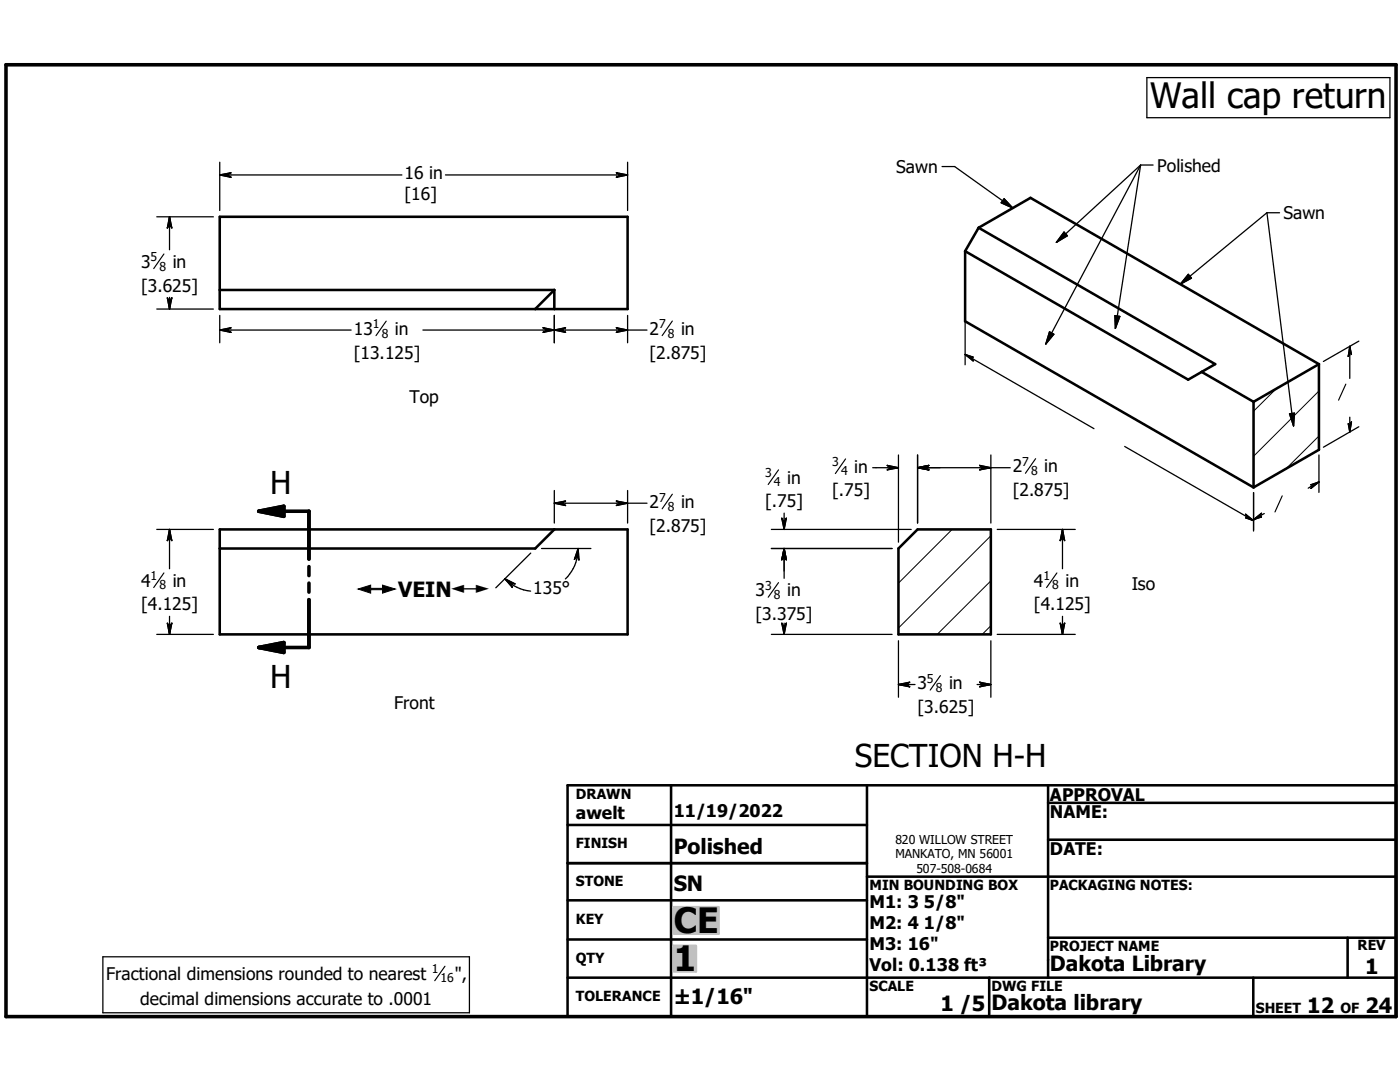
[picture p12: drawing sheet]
<svg xmlns="http://www.w3.org/2000/svg" width="279mm" height="216mm" viewBox="0 0 279 216" stroke-linecap="round" stroke-linejoin="round" font-family="sans-serif">
<g fill="none" stroke="#000" stroke-width=".51">
<path d="M43.9 43.3h81.4v18.4h-81.4zM43.9 57.9h66.7M110.6 57.9v3.8M110.6 57.9l-3.8 3.8M192.6 50.1v14l57.6 33.2M195.3 45.4l47.2 27.3-5.4 3.1-44.5-25.7M195.3 45.4l10.4-5.9 57.5 33.2M195.3 45.4l-2.7 4.7M239.8 74.2l10.4 6M263.2 72.7v17l-13 7.6M263.2 72.7l-13 7.5M250.2 80.2v17.1"/>
<path d="M43.9 105.6h81.4v21h-81.4zM110.6 105.6l-3.8 3.8h-62.9M179.3 109.4l3.8-3.8h14.6v21h-18.4zM113.3 156.7h165.3v46.2h-165.3zM133.9 156.7v46.2M173 156.7v46.2M209.2 156.7v38.4M113.3 179.6h59.7M113.3 164.6h59.7M113.3 172.2h59.7M173 174.9h105.6M209.2 160.2h69.4"/>
<path d="M209.2 167.6h69.4M113.3 187.5h59.7M113.3 195.1h165.3M197.4 195.1v7.8M209.2 187.1h69.4M250.1 195.1v7.8M268.9 187.1v8"/>
</g>
<path d="M254.7 77.6l-4.5 4.5M263.2 78l-13 13M263.2 87l-6.5 6.5M190 105.6l-10.7 10.8M197.7 115.9l-10.7 10.7M197.7 106.9l-18.4 18.4M197.7 124.9l-1.7 1.7" fill="none" stroke="#000" stroke-width=".2"/>
<path d="M1.2 12.9h277.4v190h-277.4zM51.6 102h10.1v9.6M51.6 102l5-1v2zM61.7 113.1v1.8M61.7 116.4v1.8M61.7 119.7v9.5h-10.1M51.6 129.2l5-1v2z" fill="none" stroke="#000" stroke-width=".71"/>
<g fill="#c0c0c0" stroke="#c0c0c0" stroke-width=".51">
<path d="M134.4 188.7h4.5v5.1z"/>
<path d="M134.4 188.7l4.5 5.1h-4.5z"/>
<path d="M134.4 181h9v5.3z"/>
<path d="M134.4 181l9 5.3h-9z"/>
</g>
<path d="M51.6 102l5-1v2zM51.6 129.2l5-1v2z" fill="#000" stroke="#000" stroke-width=".71"/>
<g fill="none" stroke="#000" stroke-width=".23">
<path d="M32.7 50.7l-2 2.9M77.1 64.1l-2.1 2.9M134.2 64.1l-2.1 2.9M268.6 76.6l-1.5 3.2M134.2 98.6l-2.1 2.9M155.4 93.8l-2.1 2.9M168.7 91.6l-2 2.9M206.7 91.5l-2.1 2.9M255.9 98.9l-1.5 3.3M32.7 114.3l-2 2.9M155.4 116.3l-2.1 2.9M210.9 114.3l-2 2.9"/>
<path d="M187.7 134.8l-2.1 2.9M88.8 192.8l-2 2.9"/>
</g>
<g fill="none" stroke="#000" stroke-width=".25">
<path d="M228.9 15.5h48.5v8h-48.5zM43.9 32.4v9.6M43.9 34.9h36.3M43.9 34.9l2.2-.4-.8 .4M43.9 34.9l2.2 .5-.8-.5M45.3 34.9h.1M88.9 34.9h36.4M123.8 34.9h.1M123.8 34.9l-.8 .5 2.3-.5M123.8 34.9l-.8-.4 2.3 .4M125.3 32.4v9.6M188 33.2h2.5l11.6 8.3"/>
<path d="M200.4 39.7l1.7 1.8-2.3-1zM227.6 32.9l-18.9 35.7M227.6 32.9l-5 32.6M227.6 32.9l-16.8 15.5M227.6 32.9h2.5M31.3 43.3h11.3M33.8 44.7h.1M33.8 43.3v6.5M33.8 59.3v2.4M33.8 43.3l.5 2.2-.5-.8M33.8 43.3l-.4 2.2 .4-.8M192.6 58.1v14.7"/>
<path d="M212.3 46.3l.7 .7-2.2 1.4zM237.1 54.7l.7 .8-2.3 1.2zM252.8 42.4l-17.3 14.3M252.8 42.4l5.4 42.6M252.8 42.4h2.6M31.3 61.7h11.3M33.8 60.2h.1M33.8 60.2l-.4-.8 .4 2.3M33.8 60.2l.5-.8-.5 2.3M43.9 65.9h26.2M43.9 65.9l2.2-.5-.8 .5M43.9 65.9l2.2 .4-.8-.4"/>
<path d="M43.9 62.9v5.5M45.3 65.9h.1M84.4 65.9h44.7M109.2 65.9h.1M109.2 65.9l-.8 .4 4.5-.9-.8 .5M109.2 65.9l-.8-.5 4.5 .9-.8-.4M110.6 62.9v5.5M112.1 65.9h.1M123 65.4l2.3 .5-2.3 .4 .8-.4zM123.8 65.9h.1M125.3 62.9v5.5M192.6 70.7l25.7 14.8"/>
<path d="M192.6 70.7l1.6 .6h-.5M192.6 70.7l1.6 1.3-.5-.7M193.7 71.3h.1M209.4 66.2l.9 .5-1.6 1.9zM222.5 63l1 .1-.9 2.4zM269.4 70.3h.1M269.4 69.1v6.4M269.4 69.1l.3 1.6-.3-.4M269.4 69.1l-.3 2 .3-.8M271.2 68.1l-7.1 4M110.6 97.9v6.5M123 100l2.3 .4-2.3 .5 .8-.5z"/>
<path d="M125.3 97.9v6.5M174.2 93.3h5.1M177.9 93.3h.1M177.9 93.3l-.8-.4 2.2 .4M177.9 93.3l-.8 .5 2.2-.5M179.3 90.8v17.4M183.1 93.3h18.5M183.1 93.3l2.3-.4-.8 .4M183.1 93.3l2.3 .5-.8-.5M183.1 90.8v13.6M184.6 93.3h.1M195.5 92.9l2.2 .4-2.2 .5 .8-.5z"/>
<path d="M196.3 93.3h.1M197.7 90.8v13.6M224.5 89.1l25.7 14.8M250.2 98.3v7.7M257.3 82.6l1-.2-.1 2.6zM262.2 96.8h.1M263.2 96.2l-2.1 1.2M263.2 96.2l-1.6 1.3 .6-.7M263.2 96.2l-1.6 .5 .6 .1M263.2 90.8v7.5M269.4 85h.1M269.4 83.2v3"/>
<path d="M269.4 85l-.3-.5 .3 1.7M269.4 85l.3-.8-.3 2M271.2 85.2l-7.1 4M31.3 105.6h11.3M33.8 107.1h.1M33.8 105.6v7.9M33.8 105.6l.5 2.3-.5-.8M33.8 105.6l-.4 2.3 .4-.8M100.8 115.5a8.4 8.4 0 0 0 5.1 2.5M100.8 115.5l2 1-.9-.1M100.8 115.5l1.5 1.7-.4-.8M101.9 116.4h.1"/>
<path d="M105.9 110.4l-7 6.9M108.1 109.4h9.8M110.6 100.4h18.5M110.6 100.4l2.3-.4-.8 .4M110.6 100.4l2.3 .5-.8-.5M112.1 100.4h.1M115.2 110.9h.1M115.4 109.4a8.1 8.1 0 0 1-1.7 5.2l-.9 .9M115.4 109.4l.1 2.3-.3-.8M115.4 109.4l-.8 2.2 .6-.7M123.8 100.4h.1M153.9 109.4h24.1"/>
<path d="M153.9 105.6h27.9M156.5 110.9h.1M156.5 104.2h.1M156.5 102.4v3.2M156.5 109.4v6M156.5 109.4l.4 2.3-.4-.8M156.5 109.4l-.5 2.3 .5-.8M156.5 104.2l-.5-.8 .5 2.2M156.5 104.2l.4-.8-.4 2.2M199 105.6h15.6M212 107.1h.1M212 105.6v7.9"/>
<path d="M212 105.6l.5 2.3-.5-.8M212 105.6l-.4 2.3 .4-.8M249.1 103.3h.1M249.1 103.3h-.5l1.6 .6M249.1 103.3l-.5-.7 1.6 1.3M251.2 103.1h.1M251.2 103.1l.6-.7-1.6 1.3M251.2 103.1l.6 .1-1.6 .5M252.3 102.5l-2.1 1.2M31.3 126.6h11.3M33.8 125.1h.1M33.8 123v3.6"/>
<path d="M33.8 125.1l-.4-.7 .4 2.2M33.8 125.1l.5-.7-.5 2.2M153.9 126.6h24.1M156.5 125.1h.1M156.5 124.4v2.2M156.5 125.1l-.5-.7 .5 2.2M156.5 125.1l.4-.7-.4 2.2M179.3 136.6h3.3M179.3 136.6l2.2-.5-.7 .5M179.3 136.6l2.2 .4-.7-.4M179.3 127.9v11.2M180.8 136.6h.1"/>
<path d="M195 136.6h2.7M196.3 136.6h.1M196.3 136.6l-.8 .4 2.2-.4M196.3 136.6l-.8-.5 2.2 .5M197.7 127.9v11.2M199 126.6h15.6M212 125.1h.1M212 123v3.6M212 125.1l-.4-.7 .4 2.2M212 125.1l.5-.7-.5 2.2M20.5 190.9h73.2v11.2h-73.2z"/>
</g>
<g fill="#000" stroke="#000" stroke-width=".25">
<path d="M43.9 34.9l2.2-.4-.8 .4zM43.9 34.9h1.4l.8 .5zM45.3 34.9l.8 .5zM123 35.4l.8-.5h1.5zM123 34.5l2.3 .4h-1.5zM123 34.5l.8 .4zM33.8 43.3l.5 2.2-.5-.8zM33.8 43.3v1.4l-.4 .8zM33.8 44.7l-.4 .8zM200.4 39.7l1.7 1.8-2.3-1zM212.3 46.3l.7 .7-2.2 1.4zM237.1 54.7l.7 .8-2.3 1.2z"/>
<path d="M33.4 59.4l.4 .8v1.5zM34.3 59.4l-.5 2.3v-1.5zM34.3 59.4l-.5 .8zM43.9 65.9l2.2-.5-.8 .5zM43.9 65.9h1.4l.8 .4zM45.3 65.9l.8 .4zM108.4 66.3l.8-.4h1.4zM108.4 65.4l2.2 .5h-1.4zM108.4 65.4l.8 .5zM110.6 65.9l2.3-.5-.8 .5zM110.6 65.9h1.5l.8 .4zM112.1 65.9l.8 .4z"/>
<path d="M123 66.3l.8-.4h1.5zM123 65.4l2.3 .5h-1.5zM123 65.4l.8 .5zM192.6 70.7l1.6 .6h-.5zM192.6 70.7l1.1 .6 .5 .7zM193.7 71.3l.5 .7zM209.4 66.2l.9 .5-1.6 1.9zM222.5 63l1 .1-.9 2.4zM269.4 69.1l.3 1.6-.3-.4zM269.4 69.1v1.2l-.3 .8zM269.4 70.3l-.3 .8zM177.1 93.8l.8-.5h1.4z"/>
<path d="M177.1 92.9l2.2 .4h-1.4zM177.1 92.9l.8 .4zM183.1 93.3l2.3-.4-.8 .4zM183.1 93.3h1.5l.8 .5zM184.6 93.3l.8 .5zM195.5 93.8l.8-.5h1.4zM195.5 92.9l2.2 .4h-1.4zM195.5 92.9l.8 .4zM257.3 82.6l1-.2-.1 2.6zM262.2 96.8l1-.6-1.6 1.3zM261.6 96.7l1.6-.5-1 .6zM261.6 96.7l.6 .1z"/>
<path d="M269.1 84.5l.3 .5v1.2zM269.7 84.2l-.3 2v-1.2zM269.7 84.2l-.3 .8zM33.8 105.6l.5 2.3-.5-.8zM33.8 105.6v1.5l-.4 .8zM33.8 107.1l-.4 .8zM100.8 115.5l2 1-.9-.1zM100.8 115.5l1.1 .9 .4 .8zM101.9 116.4l.4 .8zM110.6 100.4l2.3-.4-.8 .4zM110.6 100.4h1.5l.8 .5zM112.1 100.4l.8 .5z"/>
<path d="M115.4 109.4l.1 2.3-.3-.8zM115.4 109.4l-.2 1.5-.6 .7zM115.2 110.9l-.6 .7zM123 100.9l.8-.5h1.5zM123 100l2.3 .4h-1.5zM123 100l.8 .4zM156.5 109.4l.4 2.3-.4-.8zM156.5 109.4v1.5l-.5 .8zM156.5 110.9l-.5 .8zM156 103.4l.5 .8v1.4zM156.9 103.4l-.4 2.2v-1.4zM156.9 103.4l-.4 .8z"/>
<path d="M212 105.6l.5 2.3-.5-.8zM212 105.6v1.5l-.4 .8zM212 107.1l-.4 .8zM248.6 103.3h.5l1.1 .6zM248.6 102.6l1.6 1.3-1.1-.6zM248.6 102.6l.5 .7zM250.2 103.7l1.6-1.3-.6 .7zM250.2 103.7l1-.6 .6 .1zM251.2 103.1l.6 .1zM33.4 124.4l.4 .7v1.5zM34.3 124.4l-.5 2.2v-1.5zM34.3 124.4l-.5 .7z"/>
<path d="M156 124.4l.5 .7v1.5zM156.9 124.4l-.4 2.2v-1.5zM156.9 124.4l-.4 .7zM179.3 136.6l2.2-.5-.7 .5zM179.3 136.6h1.5l.7 .4zM180.8 136.6l.7 .4zM195.5 137l.8-.4h1.4zM195.5 136.1l2.2 .5h-1.4zM195.5 136.1l.8 .5zM211.6 124.4l.4 .7v1.5zM212.5 124.4l-.5 2.2v-1.5zM212.5 124.4l-.5 .7z"/>
</g>
<g fill="#fff" stroke="#fff" stroke-width=".25">
<path d="M71.5 116.1h26.6v3z"/>
<path d="M71.5 116.1l26.6 3h-26.6z"/>
</g>
<g font-size="7">
<text x="229.5" y="21.5">Wall cap return</text>
<text x="134.5" y="186.2">CE</text>
<text x="134.5" y="193.8">1</text>
</g>
<g font-size="6.3">
<text x="53.9" y="98.6">H</text>
<text x="53.9" y="137.2">H</text>
<text x="170.6" y="153">SECTION H-H</text>
</g>
<g font-size="4.2">
<text x="79.5" y="119.2">VEIN</text>
<text x="134.4" y="170.3">Polished</text>
<text x="134.4" y="177.9">SN</text>
<text x="209.5" y="193.7">Dakota Library</text>
<text x="272.5" y="194.4">1</text>
<text x="134.4" y="200.4">±1/16&quot;</text>
<text x="187.7" y="201.7">1 /5</text>
<text x="197.9" y="201.5">Dakota library</text>
<text x="260.9" y="202.2">12</text>
<text x="272.5" y="202.2">24</text>
</g>
<g font-size="3.5">
<text x="80.7" y="35.6">16 in</text>
<text x="178.9" y="34.5">Sawn</text>
<text x="230.9" y="34.2">Polished</text>
<text x="80.7" y="39.9">[16]</text>
<text x="256.2" y="43.7">Sawn</text>
<text x="28.2" y="53.4">3</text>
<text x="34.5" y="53.4">in</text>
<text x="28.2" y="58.2">[3.625]</text>
<text x="70.6" y="66.8">13</text>
<text x="70.6" y="71.5">[13.125]</text>
<text x="78.8" y="66.8">in</text>
<text x="129.6" y="66.8">2</text>
<text x="129.6" y="71.5">[2.875]</text>
<text x="135.9" y="66.8">in</text>
<text x="81.7" y="80.3">Top</text>
<text x="170.4" y="94.3">in</text>
<text x="202.1" y="94.3">2</text>
<text x="208.4" y="94.3">in</text>
<text x="129.6" y="101.3">2</text>
<text x="135.9" y="101.3">in</text>
<text x="152.7" y="101.2">[.75]</text>
<text x="157.1" y="96.5">in</text>
<text x="166.1" y="99.1">[.75]</text>
<text x="202.1" y="99">[2.875]</text>
<text x="129.6" y="106.1">[2.875]</text>
<text x="28.2" y="117.1">4</text>
<text x="34.5" y="117.1">in</text>
<text x="106.4" y="118.6">135°</text>
<text x="150.8" y="119">3</text>
<text x="157.1" y="119">in</text>
<text x="206.3" y="117.1">4</text>
<text x="212.6" y="117.1">in</text>
<text x="225.8" y="117.6">Iso</text>
<text x="28.2" y="121.8">[4.125]</text>
<text x="150.8" y="123.7">[3.375]</text>
<text x="206.3" y="121.8">[4.125]</text>
<text x="183.1" y="137.5">3</text>
<text x="189.4" y="137.5">in</text>
<text x="78.7" y="141.5">Front</text>
<text x="183.1" y="142.3">[3.625]</text>
<text x="209.5" y="159.8">APPROVAL</text>
<text x="114.9" y="163.5">awelt</text>
<text x="134.5" y="163">11/19/2022</text>
<text x="209.5" y="163.2">NAME:</text>
<text x="209.5" y="170.6">DATE:</text>
<text x="173.5" y="181.2">M1: 3 5/8&quot;</text>
<text x="173.5" y="185.4">M2: 4 1/8&quot;</text>
<text x="173.5" y="189.6">M3: 16&quot;</text>
<text x="21.2" y="195.5">Fractional dimensions rounded to nearest</text>
<text x="90.8" y="195.5">&quot;,</text>
<text x="173.5" y="193.8">Vol: 0.138 ft³</text>
<text x="28" y="200.5">decimal dimensions accurate to .0001</text>
</g>
<g font-size="3.3">
<text x="71.5" y="119.2">#</text>
<text x="90.1" y="119.2">#</text>
</g>
<g font-size="2.8">
<text x="114.9" y="159.5">DRAWN</text>
<text x="114.9" y="169.2">FINISH</text>
<text x="114.9" y="176.9">STONE</text>
<text x="173.5" y="177.5">MIN BOUNDING BOX</text>
<text x="209.5" y="177.5">PACKAGING NOTES:</text>
<text x="114.9" y="184.4">KEY</text>
<text x="209.5" y="189.7">PROJECT NAME</text>
<text x="270.9" y="189.6">REV</text>
<text x="114.9" y="192.1">QTY</text>
<text x="173.5" y="197.7">SCALE</text>
<text x="197.9" y="197.7">DWG FILE</text>
<text x="114.9" y="199.7">TOLERANCE</text>
<text x="250.6" y="202.2">SHEET</text>
<text x="267.5" y="202.2">OF</text>
</g>
<g font-size="2.4">
<text x="30.1" y="52.1">5</text>
<text x="31.8" y="54">8</text>
<text x="74.4" y="65.5">1</text>
<text x="131.5" y="65.5">7</text>
<text x="76.2" y="67.4">8</text>
<text x="133.3" y="67.4">8</text>
<text x="152.7" y="95.2">3</text>
<text x="166.1" y="93">3</text>
<text x="167.9" y="94.8">4</text>
<text x="204" y="93">7</text>
<text x="205.8" y="94.8">8</text>
<text x="131.5" y="100.1">7</text>
<text x="133.3" y="101.9">8</text>
<text x="154.4" y="97">4</text>
<text x="30.1" y="115.8">1</text>
<text x="31.8" y="117.6">8</text>
<text x="152.7" y="117.7">3</text>
<text x="154.4" y="119.5">8</text>
<text x="208.2" y="115.8">1</text>
<text x="210" y="117.6">8</text>
<text x="185" y="136.2">5</text>
<text x="186.8" y="138">8</text>
<text x="178.7" y="168.4">820 WILLOW STREET</text>
<text x="178.7" y="171.3">MANKATO, MN 56001</text>
<text x="182.9" y="174.2">507-508-0684</text>
<text x="86.1" y="194.2">1</text>
<text x="87.9" y="196">16</text>
</g>
</svg>
